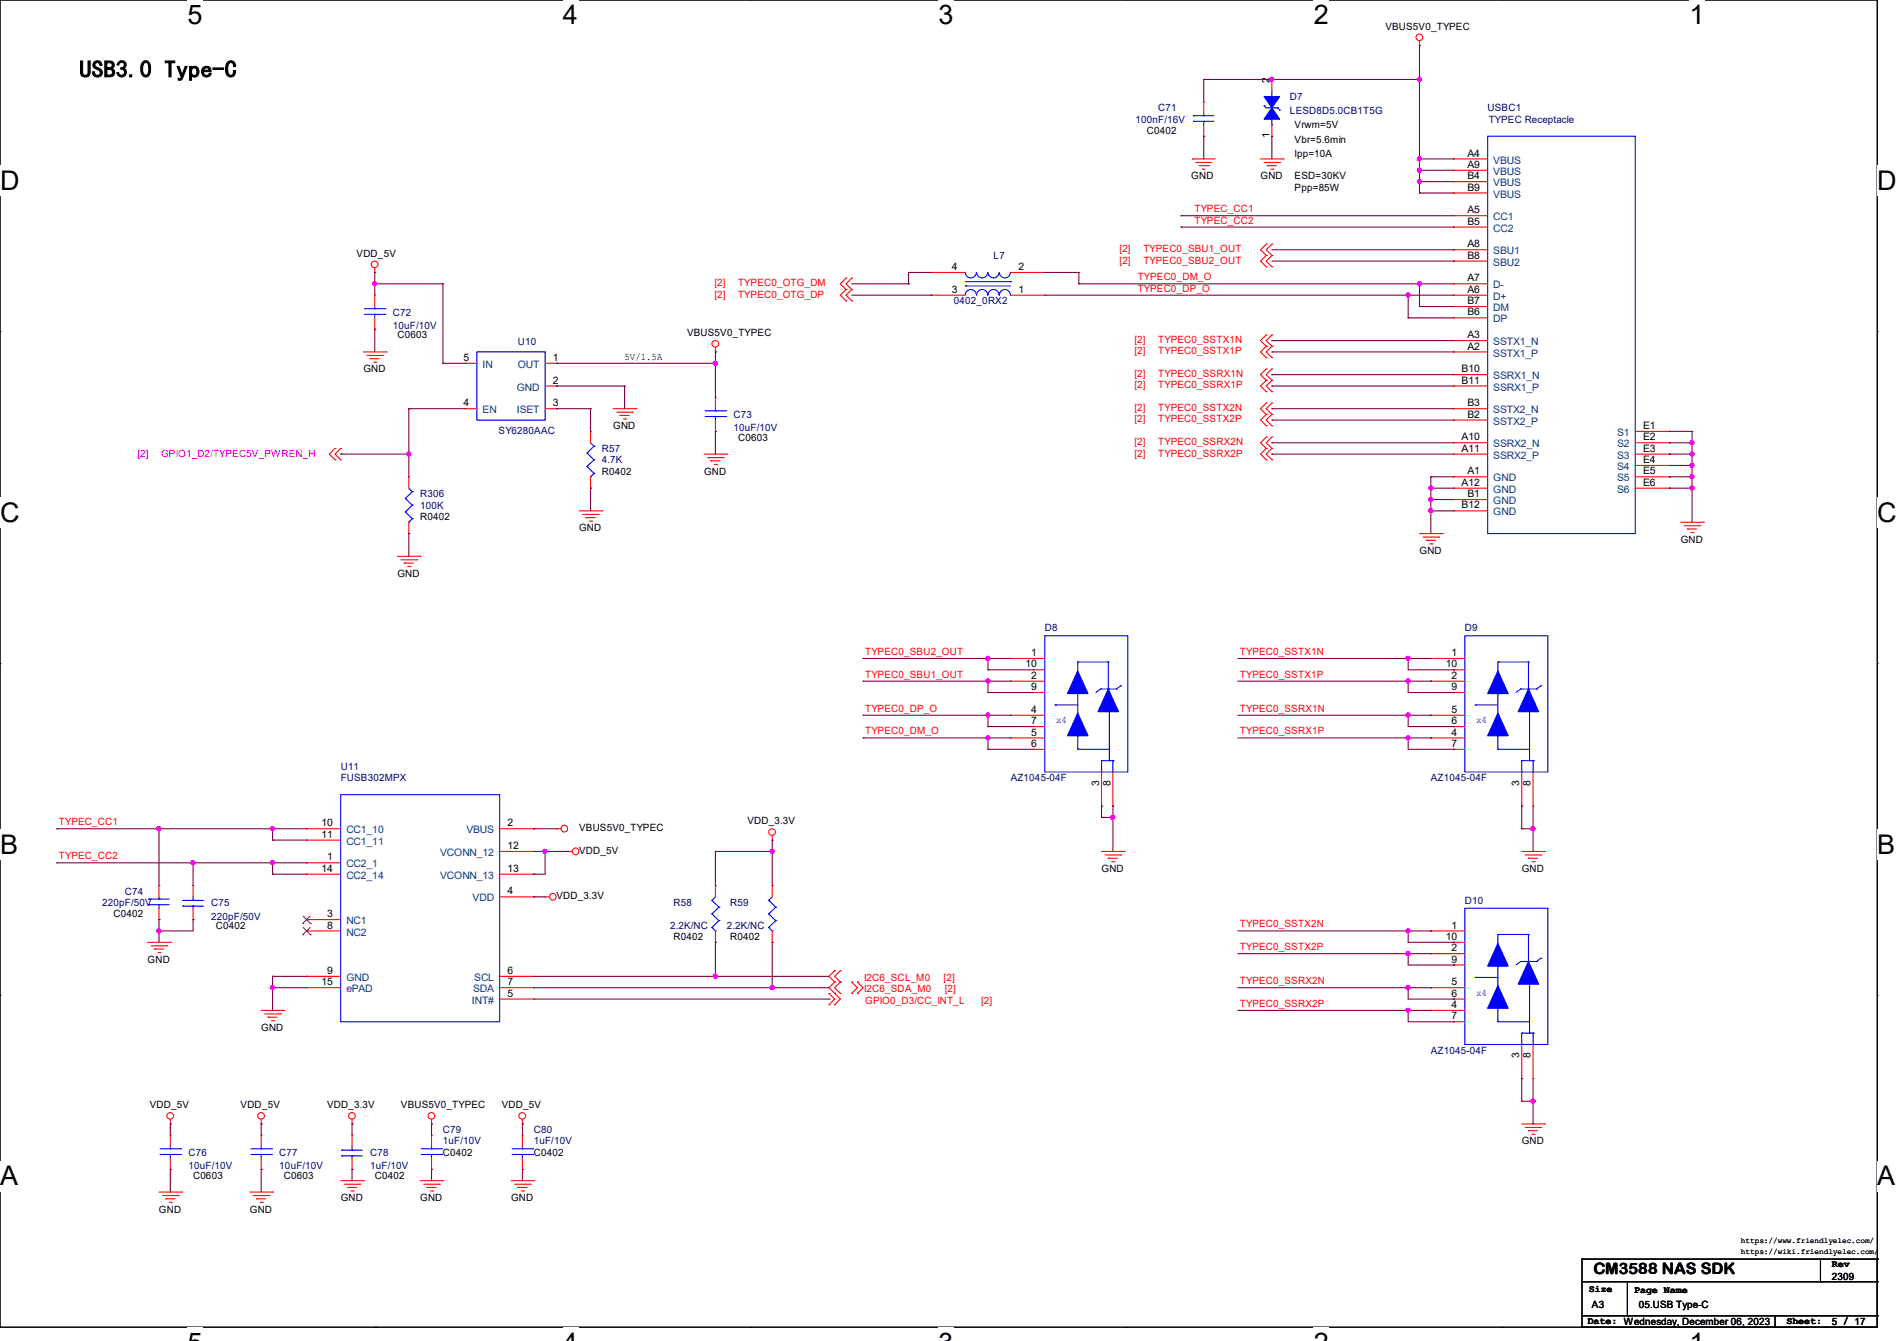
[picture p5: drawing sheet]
<svg xmlns="http://www.w3.org/2000/svg" width="297mm" height="210mm" viewBox="0 0 297 210" stroke-linecap="round" stroke-linejoin="round" font-family="sans-serif">
<path d="M0 0h293.9v207.9h-293.9z" fill="none" stroke="#000" stroke-width=".17"/>
<g fill="#fff">
<path d="M29.4 0h2.4v4.7h-2.4z"/>
<path d="M29.4 207.9h2.4v2.1h-2.4z"/>
</g>
<path d="M58.8 0h.1M58.8 207.9h.1" fill="none" stroke="#000" stroke-width=".17"/>
<g fill="#fff">
<path d="M88.1 0h2.4v4.7h-2.4z"/>
<path d="M88.1 207.9h2.4v2.1h-2.4z"/>
</g>
<path d="M117.6 0h.1M117.6 207.9h.1" fill="none" stroke="#000" stroke-width=".17"/>
<g fill="#fff">
<path d="M146.9 0h2.4v4.7h-2.4z"/>
<path d="M146.9 207.9h2.4v2.1h-2.4z"/>
</g>
<path d="M176.3 0h.1M176.3 207.9h.1" fill="none" stroke="#000" stroke-width=".17"/>
<g fill="#fff">
<path d="M205.7 0h2.4v4.7h-2.4z"/>
<path d="M205.7 207.9h2.4v2.1h-2.4z"/>
</g>
<path d="M235.1 0h.1M235.1 207.9h.1" fill="none" stroke="#000" stroke-width=".17"/>
<g fill="#fff">
<path d="M264.5 0h2.4v4.7h-2.4z"/>
<path d="M264.5 207.9h2.4v2.1h-2.4z"/>
<path d="M0 26h3v4.7h-3z"/>
<path d="M293.9 26h3.1v4.7h-3.1z"/>
<path d="M0 77.9h3v4.7h-3z"/>
<path d="M293.9 77.9h3.1v4.7h-3.1z"/>
</g>
<path d="M0 51.9h.1M293.9 51.9h.1" fill="none" stroke="#000" stroke-width=".17"/>
<g fill="#fff">
<path d="M0 129.9h2.8v4.7h-2.8z"/>
<path d="M293.9 129.9h2.9v4.7h-2.9z"/>
</g>
<path d="M0 103.9h.1M293.9 103.9h.1" fill="none" stroke="#000" stroke-width=".17"/>
<g fill="#fff">
<path d="M0 181.8h2.8v4.8h-2.8z"/>
<path d="M293.8 181.8h3v4.8h-3z"/>
</g>
<g fill="none" stroke="#000" stroke-width=".17">
<path d="M0 155.9h.1M293.9 155.9h.1M247.7 197.2h.1M247.7 197.2v10.7M247.7 197.2h46.2M285 197.2v3.5M293.9 197.2h.1M293.9 197.2v10.7h-46.2M247.7 207.9h.1M247.7 200.7h46.2M247.7 206.1h46.2M254.8 206.1h.1"/>
<path d="M254.8 200.7v5.4M258.4 206.1h.1M277.9 207.9h.1M277.9 206.1v1.8M285 200.7h.1M293.9 200.7h.1M293.9 206.1h.1"/>
</g>
<g fill="none" stroke="#f00" stroke-width=".17">
<path d="M188.5 16h.1M188.5 16v1.8M188.5 19.6v1.7M199.1 12.4h.1M199.1 12.4v1.8M199.1 19.6v1.7M222.3 7.1h.1M222.3 6.4v.7M186.7 24.9h.1M186.7 24.9h3.5M187.2 25.4h.1M187.2 25.4h2.5"/>
<path d="M187.7 26h1.5M188.3 26.5h.1M188.3 26.5h.3M188.5 21.3h.1M189.2 26h.1M197.4 24.9h3.5M197.9 25.4h2.5M198.2 38.2h.1M198.2 38.2l-.8 .9 .8 .9M198.4 26h.1M198.4 26h1.5M199 26.5h.3"/>
<path d="M199.1 38.2h.1M199.1 21.3h.1M199.1 38.2l-.9 .9 .9 .9M199.3 26.5h.1M200.4 25.4h.1M200.9 24.9h.1M227.6 24.9h.1M227.6 33.8h.1M227.6 39.1h.1M227.6 26.7h.1M227.6 30.2h.1M227.6 35.6h.1"/>
<path d="M227.6 28.4h.1M227.6 24.9h5.3M227.6 33.8h5.3M227.6 39.1h5.3M227.6 26.7h5.3M227.6 30.2h5.3M227.6 35.6h5.3M227.6 28.4h5.3M56.9 55.1h3.6M57.4 55.7h2.5M58 56.2h.1M58 56.2h1.4"/>
<path d="M58.5 56.7h.3M58.7 42.7h.1M58.7 46.2h.1M58.7 51.6h.1M58.7 42v.7M58.7 46.2v1.8M58.7 49.8v1.8M58.8 56.7h.1M59.9 55.7h.1M60.5 55.1h.1M72.9 56.9h.1M72.9 56.9h1.8"/>
<path d="M85.3 56.9h1.8M87.1 56.9h.1M112 55.1h.1M112 54.4v.7M132.5 45.3h.1M132.5 43.6h.1M132.5 47.1h.1M132.5 43.6l-.9 .8 .9 .9M132.5 45.3l-.9 .9 .9 .9M133.4 45.3h.1M133.4 43.6h.1M133.4 47.1h.1"/>
<path d="M133.4 43.6l-.9 .8 .9 .9M133.4 45.3l-.9 .9 .9 .9M145.8 42.7h.1M145.8 46.2h.1M145.8 46.2h5.3M145.8 42.7h5.3M158.2 46.2h5.4M158.2 42.7h5.4M163.6 42.7h.1M163.6 46.2h.1M198.2 59.6h.1M198.2 57.8h.1"/>
<path d="M198.2 56h.1M198.2 54.2h.1M198.2 52.5h.1M198.2 41.8h.1M198.2 40h.1M198.2 57.8l-.8 .9 .8 .9M198.2 54.2l-.8 .9 .8 .9M198.2 52.5l-.8 .8 .8 .9M198.2 59.6l-.8 .9 .8 .8M198.2 40l-.8 .9 .8 .9M199.1 59.6h.1M199.1 57.8h.1"/>
<path d="M199.1 56h.1M199.1 54.2h.1M199.1 52.5h.1M199.1 41.8h.1M199.1 40h.1M199.1 57.8l-.9 .9 .9 .9M199.1 54.2l-.9 .9 .9 .9M199.1 52.5l-.9 .8 .9 .9M199.1 59.6l-.9 .9 .9 .8M199.1 40l-.9 .9 .9 .9M227.6 55.1h.1M227.6 53.3h.1"/>
<path d="M227.6 46.2h.1M227.6 44.4h.1M227.6 58.7h.1M227.6 40.9h.1M227.6 48h.1M227.6 49.8h.1M227.6 55.1h5.3M227.6 53.3h5.3M227.6 46.2h5.3M227.6 44.4h5.3M227.6 58.7h5.3M227.6 40.9h5.3"/>
<path d="M227.6 48h5.3M227.6 49.8h5.3M52.5 72h.1M52.5 70.2h.1M52.5 70.2l-.9 .9 .9 .9M53.3 72h.1M53.3 70.2h.1M53.3 70.2l-.8 .9 .8 .9M64 74.7h.1M64 74.7v1.8M72.9 64h.1M72.9 64h1.8"/>
<path d="M85.3 64h1.8M85.3 60.5h1.8M87.1 60.5h.1M87.1 64h.1M92.5 67.6h.1M92.5 76.5h.1M92.5 67.6v1.7M92.5 74.7v1.8M96 64h3.6M96.6 64.6h2.4M97.1 65.1h.1M97.1 65.1h1.4"/>
<path d="M97.6 65.6h.4M98 65.6h.1M99 64.6h.1M99.6 64h.1M110.2 71.1h3.6M110.8 71.7h2.4M111.3 72.2h.1M111.3 72.2h1.4M111.8 72.7h.4M112 62.2h.1M112 67.6h.1M112 62.2v1.8"/>
<path d="M112 65.8v1.8M112.2 72.7h.1M113.2 71.7h.1M113.8 71.1h.1M198.2 66.7h.1M198.2 64.9h.1M198.2 63.1h.1M198.2 70.2h.1M198.2 68.5h.1M198.2 72h.1M198.2 61.3h.1M198.2 64.9l-.8 .9 .8 .9"/>
<path d="M198.2 63.1l-.8 .9 .8 .9M198.2 68.5l-.8 .8 .8 .9M198.2 70.2l-.8 .9 .8 .9M199.1 66.7h.1M199.1 64.9h.1M199.1 63.1h.1M199.1 70.2h.1M199.1 68.5h.1M199.1 72h.1M199.1 61.3h.1M199.1 64.9l-.9 .9 .9 .9M199.1 63.1l-.9 .9 .9 .9"/>
<path d="M199.1 68.5l-.9 .8 .9 .9M199.1 70.2l-.9 .9 .9 .9M227.6 74.7h.1M227.6 69.3h.1M227.6 71.1h.1M227.6 76.5h.1M227.6 60.5h.1M227.6 64h.1M227.6 65.8h.1M227.6 78.2h.1M227.6 64h5.3M227.6 71.1h5.3"/>
<path d="M227.6 74.7h5.3M227.6 69.3h5.3M227.6 76.5h5.3M227.6 60.5h5.3M227.6 65.8h5.3M227.6 78.2h5.3M256 71.1h5.4M256 74.7h5.4M256 69.3h5.4M256 76.5h5.4M256 67.6h5.4M256 72.9h5.4"/>
<path d="M261.4 67.6h.1M261.4 69.3h.1M261.4 71.1h.1M261.4 72.9h.1M261.4 74.7h.1M261.4 76.5h.1M62.2 87.1h3.6M62.8 87.7h2.4M63.3 88.2h.1M63.3 88.2h1.4M63.8 88.7h.4M64 83.6h.1"/>
<path d="M64 81.8v1.8M64.2 88.7h.1M65.2 87.7h.1M65.8 87.1h.1M90.7 80h3.5M91.2 80.6h2.5M91.7 81.1h.1M91.7 81.1h1.5M92.3 81.6h.3M92.6 81.6h.1M93.7 80.6h.1M94.2 80h.1"/>
<path d="M222.3 83.6h3.5M222.8 84.1h2.5M223.3 84.6h.1M223.3 84.6h1.4M223.9 85.2h.3M224.2 85.2h.1M225.3 84.1h.1M225.8 83.6h.1M227.6 80h.1M227.6 80h5.3M263.1 81.8h3.6M263.7 82.3h2.4"/>
<path d="M264.2 82.8h.1M264.2 82.8h1.4M264.8 83.4h.3M265.1 83.4h.1M266.1 82.3h.1M266.7 81.8h.1M158.2 103.1h.1M158.2 106.7h.1M158.2 112h.1M158.2 115.6h.1M158.2 103.1h5.4M158.2 106.7h5.4"/>
<path d="M158.2 112h5.4M158.2 115.6h5.4M161.8 117.3h.1M161.8 113.8h.1M161.8 108.5h.1M161.8 104.9h.1M161.8 117.3h1.8M161.8 113.8h1.8M161.8 108.5h1.8M161.8 104.9h1.8M224 103.1h.1M224 106.7h.1"/>
<path d="M224 112h.1M224 115.6h.1M224 103.1h5.4M224 106.7h5.4M224 112h5.4M224 115.6h5.4M227.6 117.3h.1M227.6 113.8h.1M227.6 108.5h.1M227.6 104.9h.1M227.6 117.3h1.8M227.6 113.8h1.8"/>
<path d="M227.6 108.5h1.8M227.6 104.9h1.8M24.9 138.7h.1M24.9 138.7v1.8M30.2 138.7h.1M30.2 138.7v1.8M48 135.1h.1M48 129.8h.1M48 131.6h.1M48 136.9h.1M48 129.8h5.3M48 135.1h5.3"/>
<path d="M48 131.6h5.3M48 136.9h5.3M78.2 129.8h5.4M78.2 133.4h5.4M78.2 136.9h5.4M83.6 129.8h.1M83.6 133.4h.1M83.6 136.9h.1M87.1 129.8h.1M87.1 129.8h.7M88.9 133.4h.1M88.9 133.4h.7"/>
<path d="M112 138.7h.1M112 138.7v1.8M120.9 131.6h.1M120.9 138.7h.1M120.9 130.9v.7M120.9 138.7v1.8M172.5 126.2h.1M172.5 133.4h3.5M172.5 120.9v5.3M173 133.9h2.5M173.5 134.4h.1M173.5 134.4h1.5"/>
<path d="M174.1 135h.3M174.2 126.2h.1M174.2 120.9v5.3M174.4 135h.1M175.5 133.9h.1M176 133.4h.1M238.3 126.2h.1M238.3 133.4h3.5M238.3 120.9v5.3M238.8 133.9h2.5M239.3 134.4h.1M239.3 134.4h1.4"/>
<path d="M239.9 135h.3M240 126.2h.1M240 120.9v5.3M240.2 135h.1M241.3 133.9h.1M241.8 133.4h.1M23.1 147.6h3.6M23.7 148.1h2.4M24.2 148.6h.1M24.2 148.6h1.4M24.7 149.2h.4M24.9 144h.1"/>
<path d="M24.9 142.2v1.8M25.1 149.2h.1M26.1 148.1h.1M26.7 147.6h.1M30.2 144h.1M30.2 142.2v1.8M40.9 158.2h3.6M41.4 158.8h2.5M42 159.3h.1M42 159.3h1.4M42.5 159.9h.3M42.8 159.9h.1"/>
<path d="M43.9 158.8h.1M44.5 158.2h.1M48 144h.1M48 145.8h.1M48 152.9h.1M48 154.7h.1M48 144h5.3M48 152.9h5.3M48 154.7h5.3M48 145.8h5.3M78.2 140.5h5.4M78.2 156.5h5.4"/>
<path d="M78.2 152.9h5.4M78.2 154.7h5.4M83.6 140.5h.1M83.6 156.5h.1M83.6 152.9h.1M83.6 154.7h.1M85.3 140.5h.1M85.3 140.5h.8M112 147.6h.1M112 145.8v1.8M120.9 147.6h.1M120.9 145.8v1.8"/>
<path d="M129.8 157.4h.1M129.8 155.6h.1M129.8 155.6l.9 .9-.9 .9M130.7 153.8h.1M130.7 155.6h.1M130.7 152h.1M130.7 157.4h.1M130.7 153.8l-.9 .9 1.8 1.8-.9 .9M130.7 152l-.9 .9 .9 .9M131.6 155.6h.1M131.6 153.8h.1M131.6 152h.1"/>
<path d="M131.6 153.8l-.9 .9 .9 .9M131.6 152l-.9 .9 .9 .9M133.4 155.6h.1M133.4 153.8h.1M133.4 153.8l.8 .9-.8 .9M134.2 155.6h.1M134.2 153.8h.1M134.2 153.8l.9 .9-.9 .9M224 145.8h.1M224 149.4h.1M224 154.7h.1M224 158.2h.1"/>
<path d="M224 158.2h5.4M224 154.7h5.4M224 145.8h5.4M224 149.4h5.4M227.6 156.5h.1M227.6 151.1h.1M227.6 147.6h.1M227.6 147.6h1.8M227.6 156.5h1.8M227.6 151.1h1.8M26.7 176h.1M26.7 177.8h.1"/>
<path d="M26.7 175.3v.7M26.7 177.8v1.8M40.9 176h.1M40.9 177.8h.1M40.9 175.3v.7M40.9 177.8v1.8M55.1 176h.1M55.1 177.8h.1M55.1 175.3v.7M55.1 177.8v1.8M67.6 176h.1M67.6 177.8h.1"/>
<path d="M67.6 175.3v.7M67.6 177.8v1.8M81.8 176h.1M81.8 177.8h.1M81.8 175.3v.7M81.8 177.8v1.8M227.6 160h.1M227.6 160h1.8M238.3 168.9h.1M238.3 176h3.5M238.3 163.6v5.3M238.8 176.6h2.5"/>
<path d="M239.3 177.1h.1M239.3 177.1h1.4M239.9 177.6h.3M240 168.9h.1M240 163.6v5.3M240.2 177.6h.1M241.3 176.6h.1M241.8 176h.1M24.9 186.7h3.5M25.4 187.2h2.5M26 187.7h.1M26 187.7h1.4"/>
<path d="M26.5 188.3h.3M26.7 183.1h.1M26.7 181.4v1.7M26.8 188.3h.1M27.9 187.2h.1M28.4 186.7h.1M39.1 186.7h3.6M39.7 187.2h2.4M40.2 187.7h.1M40.2 187.7h1.4M40.7 188.3h.4M40.9 183.1h.1"/>
<path d="M40.9 181.4v1.7M41.1 188.3h.1M42.1 187.2h.1M42.7 186.7h.1M53.3 184.9h3.6M53.9 185.5h2.4M54.4 186h.1M54.4 186h1.4M54.9 186.5h.4M55.1 183.1h.1M55.1 181.4v1.7M55.3 186.5h.1"/>
<path d="M56.3 185.5h.1M56.9 184.9h.1M65.8 184.9h3.5M66.3 185.5h2.5M66.8 186h.1M66.8 186h1.5M67.4 186.5h.3M67.6 183.1h.1M67.6 181.4v1.7M67.7 186.5h.1M68.8 185.5h.1M69.3 184.9h.1"/>
<path d="M80 184.9h3.6M80.6 185.5h2.4M81.1 186h.1M81.1 186h1.4M81.6 186.5h.4M81.8 183.1h.1M81.8 181.4v1.7M82 186.5h.1M83 185.5h.1M83.6 184.9h.1"/>
<circle cx="222.2" cy="5.8" r=".52"/>
<circle cx="58.7" cy="41.4" r=".52"/>
<circle cx="112" cy="53.8" r=".52"/>
<circle cx="88.3" cy="129.8" r=".52"/>
<circle cx="90.1" cy="133.3" r=".52"/>
<circle cx="120.9" cy="130.3" r=".52"/>
<circle cx="86.6" cy="140.4" r=".52"/>
<circle cx="26.7" cy="174.8" r=".52"/>
<circle cx="40.9" cy="174.8" r=".52"/>
<circle cx="55.1" cy="174.8" r=".52"/>
<circle cx="67.6" cy="174.8" r=".52"/>
<circle cx="81.8" cy="174.8" r=".52"/>
</g>
<g fill="none" stroke="#00f" stroke-width=".17">
<path d="M186.9 19h.1M186.9 18.1h.1M186.9 19h3.2M186.9 18.1h3.2M188.5 18.1h.1M188.5 19h.1M188.5 17.8v.3M188.5 19v.6M197.9 16.6h.1M197.9 16.6l.3 .3h1.8M199.1 15.8h.1M199.1 19.6h.1"/>
<path d="M199.1 14.2v1.6M199.1 17.9v1.7M200 16.9h.1M200 16.9l.4 .3M200.4 17.2h.1M232.9 21.3h23.1v62.3h-23.1zM57.1 49.2h3.2M57.1 48.3h3.2M58.7 48.3h.1M58.7 49.2h.1M58.7 48v.3M58.7 49.2v.6"/>
<path d="M60.3 49.2h.1M60.3 48.3h.1M74.7 55.1h10.6v10.7h-10.6zM151.1 46.2a.87 .87 0 0 1 .9-.9 .87 .87 0 0 1 .9 .9M151.1 42.7a.87 .87 0 0 0 .9 .8 .87 .87 0 0 0 .9-.8M151.1 44.8h.1M151.1 44.8h7.1M151.1 44.1h7.1M152.9 46.2a.87 .87 0 0 1 .9-.9 .87 .87 0 0 1 .8 .9M152.9 42.7a.87 .87 0 0 0 .9 .8 .87 .87 0 0 0 .8-.8M154.7 46.2a.87 .87 0 0 1 .9-.9 .87 .87 0 0 1 .8 .9M154.7 42.7a.87 .87 0 0 0 .9 .8 .87 .87 0 0 0 .8-.8"/>
<path d="M156.5 46.2a.87 .87 0 0 1 .8-.9 .87 .87 0 0 1 .9 .9M156.5 42.7a.87 .87 0 0 0 .8 .8 .87 .87 0 0 0 .9-.8M158.2 44.1h.1M63.5 78.1h.1M63.5 78.1l1.1 1M64 76.5l.6 .5M64.6 77h.1M64.6 79.1h.1M64.6 77l-1.1 1.1M64.6 79.1l-1.1 1.1M91.9 71h.1M91.9 73.1h.1"/>
<path d="M91.9 71l1.1 1M91.9 73.1l1.1 1M92.5 74.7h.1M92.5 69.3l.5 .6M93 69.9h.1M93 72h.1M93 74.1h.1M93 69.9l-1.1 1.1M93 72l-1.1 1.1M93 74.1l-.5 .6M110.4 65.2h3.2M110.4 64.3h3.2"/>
<path d="M112 64.3h.1M112 65.2h.1M112 64v.3M112 65.2v.6M113.6 65.2h.1M113.6 64.3h.1M63.5 80.2h.1M63.5 80.2l1.1 1M64 81.8h.1M64.6 81.2h.1M64.6 81.2l-.6 .6M163.6 99.6h13v21.3h-13z"/>
<path d="M229.4 99.6h13v21.3h-13zM165.2 110.4h.1M165.2 110.4h3.5M168.7 108.6h.1M168.7 103.7h.1M168.7 117.3h.1M168.7 115.2h.1M168.7 103.7h4.8M168.7 117.3h5M168.7 103.7v1.4M168.7 108.6v3.2M168.7 115.2v2.1"/>
<path d="M172.3 107.9h.1M172.3 107.9h2.5M172.3 107.9l-.7 .6M172.5 119.1h.1M172.5 119.1h1.7M172.5 119.1v1.8M173.5 103.7h.1M173.5 107.9h.1M173.5 103.7v4.2M173.7 119.1h.1M173.7 111.5v7.6M174.2 119.1h.1"/>
<path d="M174.2 119.1v1.8M174.8 107.9h.1M175.5 107.4h.1M175.5 107.4l-.7 .5M231 110.4h.1M231 110.4h3.5M234.5 108.6h.1M234.5 103.7h.1M234.5 117.3h.1M234.5 115.2h.1M234.5 103.7v1.4M234.5 108.6v3.2"/>
<path d="M234.5 115.2v2.1M234.5 103.7h4.8M234.5 117.3h5M238.1 107.9h.1M238.1 107.9h2.5M238.1 107.9l-.7 .6M238.3 119.1h.1M238.3 119.1v1.8M238.3 119.1h1.7M239.3 103.7h.1M239.3 107.9h.1M239.3 103.7v4.2"/>
<path d="M239.5 119.1h.1M239.5 111.5v7.6M240 119.1h.1M240 119.1v1.8M240.6 107.9h.1M241.3 107.4h.1M241.3 107.4l-.7 .5M53.3 124.5h24.9v35.5h-24.9zM23.3 141.7h.1M23.3 140.8h.1M23.3 141.7h3.2M23.3 140.8h3.2"/>
<path d="M24.9 140.8h.1M24.9 141.7h.1M24.9 140.5v.3M24.9 141.7v.5M28.6 141h.1M28.6 141.9h.1M28.6 141h3.2M28.6 141.9h3.2M30.2 141.9h.1M30.2 141h.1M30.2 140.5v.5M30.2 141.9v.3"/>
<path d="M111.5 141h.1M111.5 143.1h.1M111.5 145.2h.1M111.5 141l1.1 1.1M111.5 143.1l1.1 1.1M111.5 145.2l.5 .6M112 145.8h.1M112 140.5l-.5 .5M112.6 142.1h.1M112.6 144.2h.1M112.6 142.1l-1.1 1M112.6 144.2l-1.1 1"/>
<path d="M120.4 141h.1M120.4 143.1h.1M120.4 145.2h.1M120.4 141l1.1 1.1M120.4 143.1l1.1 1.1M120.4 145.2l.5 .6M120.9 145.8h.1M120.9 140.5l-.5 .5M121.5 142.1h.1M121.5 144.2h.1M121.5 142.1l-1.1 1M121.5 144.2l-1.1 1"/>
<path d="M229.4 142.2h13v21.4h-13zM231 153.1h.1M231 153.1h3.5M234.5 151.3h.1M234.5 146.3h.1M234.5 157.9h.1M234.5 146.3v1.4M234.5 151.3v3.2M234.5 157.9v2.1M234.5 146.3h4.8M238.1 150.6h.1M238.1 150.6h2.5"/>
<path d="M238.1 150.6l-.7 .5M239.3 146.3h.1M239.3 150.6h.1M239.3 146.3v4.3M239.5 154.1v7.7M240.6 150.6h.1M241.3 150.1h.1M241.3 150.1l-.7 .5M25.1 179.9h3.2M26.7 179.9h.1M26.7 179.6v.3M28.3 179.9h.1"/>
<path d="M39.3 179.9h3.2M40.9 179.9h.1M40.9 179.6v.3M42.5 179.9h.1M55.1 179.6v.5M66 179.9h3.2M67.6 179.9h.1M67.6 179.6v.3M69.2 179.9h.1M80.2 179.9h3.2M81.8 179.9h.1M81.8 179.6v.3"/>
<path d="M83.4 179.9h.1M234.5 160h.1M234.5 160h5M238.3 161.8h.1M238.3 161.8v1.8M238.3 161.8h1.7M239.5 161.8h.1M240 161.8h.1M240 161.8v1.8M25.1 180.8h3.2M26.7 180.8h.1M26.7 180.8v.6"/>
<path d="M28.3 180.8h.1M39.3 180.8h3.2M40.9 180.8h.1M40.9 180.8v.6M42.5 180.8h.1M53.5 180.1h.1M53.5 181h.1M53.5 180.1h3.2M53.5 181h3.2M55.1 181h.1M55.1 180.1h.1M55.1 181v.4"/>
<path d="M66 180.8h3.2M67.6 180.8h.1M67.6 180.8v.6M69.2 180.8h.1M80.2 180.8h3.2M81.8 180.8h.1M81.8 180.8v.6M83.4 180.8h.1"/>
</g>
<g fill="#00f" stroke="#00f" stroke-width=".17">
<path d="M197.9 15.1h2.5l-1.3 1.8z" fill-rule="evenodd"/>
<path d="M199.1 16.9l1.3 1.8h-2.5z" fill-rule="evenodd"/>
<path d="M239.3 107.9l1.6 3.6h-3.2z" fill-rule="evenodd"/>
<path d="M234.5 105.1l1.6 3.5h-3.2z" fill-rule="evenodd"/>
<path d="M234.5 111.7l1.6 3.5h-3.2z" fill-rule="evenodd"/>
<path d="M239.3 150.6l1.6 3.5h-3.2z" fill-rule="evenodd"/>
<path d="M234.5 147.7l1.6 3.6h-3.2z" fill-rule="evenodd"/>
<path d="M234.5 154.3l1.6 3.6h-3.2z" fill-rule="evenodd"/>
<path d="M173.5 107.9l1.6 3.6h-3.2z" fill-rule="evenodd"/>
<path d="M168.7 105.1l1.6 3.5h-3.2z" fill-rule="evenodd"/>
<path d="M168.7 111.7l1.6 3.5h-3.2z" fill-rule="evenodd"/>
</g>
<path d="M47.4 144.6h.1M47.4 146.4h.1M47.5 143.5l1.1 1.1M47.5 145.2l1.1 1.2M48.6 143.5l-1.2 1.1M48.6 145.2l-1.2 1.2M48.6 144.6h.1M48.6 146.4h.1" fill="none" stroke="#7f3f00" stroke-width=".16"/>
<g fill="none" stroke="#7f003f" stroke-width=".17">
<path d="M188.5 12.4h.1M188.5 12.4h33.8M188.5 12.4v3.6M199.1 12.4h.1M222.3 7.1h.1M222.3 12.4h.1M222.3 7.1v23.1M184.9 35.6h.1M184.9 33.8h.1M184.9 35.6h42.7M184.9 33.8h42.7M188.5 21.3h.1"/>
<path d="M188.5 21.3v3.6M199.1 21.3h.1M199.1 21.3v3.6M199.1 39.1h28.5M222.3 26.7h.1M222.3 28.4h.1M222.3 24.9h.1M222.3 30.2h.1M222.3 26.7h5.3M222.3 28.4h5.3M222.3 24.9h5.3M222.3 30.2h5.3"/>
<path d="M227.6 39.1h.1M58.7 42.7h.1M58.7 51.6h.1M58.7 44.4h.1M58.7 44.4h10.6M58.7 42.7v3.5M58.7 51.6v3.5M69.3 44.4h.1M69.3 56.9h.1M69.3 56.9h3.6M69.3 44.4v12.5M87.1 56.9h.1"/>
<path d="M87.1 56.9h24.9M112 56.9h.1M112 55.1h.1M112 55.1v7.1M133.4 46.2h12.4M133.4 44.4h8.8M142.2 44.4h.1M142.2 42.7h.1M142.2 42.7v1.7M142.2 42.7h3.6M145.8 46.2h.1M163.6 46.2h64"/>
<path d="M163.6 42.7h5.3M168.9 42.7h.1M168.9 44.4h.1M168.9 42.7v1.7M168.9 44.4h58.7M199.1 58.7h.1M199.1 55.1h.1M199.1 53.3h.1M199.1 58.7h28.5M199.1 40.9h28.5M199.1 55.1h28.5M199.1 53.3h28.5"/>
<path d="M220.5 46.2h.1M220.5 49.8h.1M220.5 49.8h7.1M220.5 46.2v3.6M222.3 44.4h.1M222.3 48h.1M222.3 44.4v3.6M222.3 48h5.3M227.6 40.9h.1M53.3 71.1h.1M53.3 71.1h10.7M64 64h.1"/>
<path d="M64 71.1h.1M64 64h8.9M64 64v10.7M87.1 60.5h.1M87.1 64h.1M87.1 60.5h10.7M87.1 64h5.4M92.5 64h.1M92.5 76.5h.1M92.5 64v3.6M92.5 76.5v3.5M97.8 60.5h.1"/>
<path d="M97.8 60.5v3.5M112 67.6h.1M112 67.6v3.5M199.1 60.5h.1M199.1 71.1h.1M199.1 69.3h.1M199.1 65.8h.1M199.1 64h.1M199.1 60.5h28.5M199.1 64h28.5M199.1 71.1h28.5M199.1 69.3h28.5"/>
<path d="M199.1 65.8h28.5M224 78.2h.1M224 76.5h.1M224 74.7h.1M224 74.7v8.9M224 78.2h3.6M224 76.5h3.6M224 74.7h3.6M261.4 67.6h.1M261.4 71.1h.1M261.4 69.3h.1M261.4 74.7h.1"/>
<path d="M261.4 72.9h.1M261.4 76.5h.1M261.4 71.1h3.5M261.4 69.3h3.5M261.4 76.5h3.5M261.4 74.7h3.5M261.4 67.6h3.5M261.4 72.9h3.5M264.9 71.1h.1M264.9 67.6h.1M264.9 69.3h.1M264.9 74.7h.1"/>
<path d="M264.9 76.5h.1M264.9 72.9h.1M264.9 67.6v14.2M64 83.6h.1M64 83.6v3.5M224 80h.1M224 80h3.6M135.1 112h.1M135.1 103.1h.1M135.1 115.6h.1M135.1 106.7h.1M135.1 106.7h23.1"/>
<path d="M135.1 112h23.1M135.1 103.1h23.1M135.1 115.6h23.1M154.7 106.7h.1M154.7 108.5h.1M154.7 117.3h.1M154.7 115.6h.1M154.7 104.9h.1M154.7 103.1h.1M154.7 113.8h.1M154.7 112h.1M154.7 108.5h7.1"/>
<path d="M154.7 103.1v1.8M154.7 106.7v1.8M154.7 112v1.8M154.7 115.6v1.7M154.7 117.3h7.1M154.7 104.9h7.1M154.7 113.8h7.1M193.8 106.7h30.2M193.8 112h30.2M193.8 103.1h30.2M193.8 115.6h30.2M220.5 103.1h.1"/>
<path d="M220.5 106.7h.1M220.5 112h.1M220.5 115.6h.1M220.5 106.7v1.8h7.1M220.5 115.6v1.7h7.1M220.5 103.1v1.8h7.1M220.5 112v1.8h7.1M224 103.1h.1M224 106.7h.1M224 112h.1M224 115.6h.1M227.6 104.9h.1"/>
<path d="M227.6 108.5h.1M227.6 113.8h.1M227.6 117.3h.1M8.9 135.1h.1M8.9 129.8h.1M8.9 135.1h39.1M8.9 129.8h39.1M24.9 129.8h.1M24.9 129.8v8.9M30.2 135.1h.1M30.2 135.1v3.6M42.7 136.9h.1"/>
<path d="M42.7 131.6h.1M42.7 129.8h.1M42.7 135.1h.1M42.7 129.8v1.8M42.7 135.1v1.8M42.7 136.9h5.3M42.7 131.6h5.3M83.6 129.8h.1M83.6 133.4h.1M83.6 136.9h.1M83.6 129.8h3.5M83.6 133.4h5.3"/>
<path d="M85.3 133.4h.1M85.3 133.4v3.5h-1.7M88.9 133.4h.1M112 133.4h.1M112 133.4h8.9M112 133.4v5.3M120.9 131.6h.1M120.9 133.4h.1M120.9 131.6v7.1M172.5 128h.1M172.5 126.2h.1M172.5 128h1.7"/>
<path d="M172.5 126.2v1.8M174.2 126.2h.1M174.2 128h.1M174.2 126.2v7.2M238.3 129.8h.1M238.3 126.2h.1M238.3 129.8h1.7M238.3 126.2v3.6M240 129.8h.1M240 133.4h.1M240 126.2v7.2M24.9 145.8h.1"/>
<path d="M24.9 144h.1M24.9 144v3.6M30.2 144h.1M30.2 144v1.8h-5.3M42.7 154.7h.1M42.7 152.9h.1M42.7 152.9v5.3M42.7 154.7h5.3M42.7 152.9h5.3M83.6 140.5h.1M83.6 156.5h46.2M83.6 154.7h46.2"/>
<path d="M83.6 140.5h1.7M83.6 152.9h46.2M112 152.9h.1M112 147.6h.1M112 147.6v5.3M120.9 154.7h.1M120.9 147.6h.1M120.9 147.6v7.1M129.8 156.5h.1M193.8 145.8h30.2M193.8 154.7h30.2M193.8 149.4h30.2"/>
<path d="M193.8 158.2h30.2M220.5 145.8h.1M220.5 149.4h.1M220.5 154.7h.1M220.5 158.2h.1M220.5 154.7v1.8h7.1M220.5 145.8v1.8h7.1M220.5 149.4v1.7h7.1M220.5 158.2v1.8h7.1M224 145.8h.1M224 149.4h.1M224 154.7h.1"/>
<path d="M224 158.2h.1M227.6 147.6h.1M227.6 151.1h.1M227.6 156.5h.1M26.7 176h.1M26.7 176v1.8M40.9 176h.1M40.9 176v1.8M55.1 176h.1M55.1 176v1.8M67.6 176h.1M67.6 176v1.8"/>
<path d="M81.8 176h.1M81.8 176v1.8M227.6 160h.1M238.3 172.5h.1M238.3 168.9h.1M238.3 168.9v3.6M238.3 172.5h1.7M240 172.5h.1M240 176h.1M240 168.9v7.1M26.7 183.1h.1M26.7 183.1v3.6"/>
<path d="M40.9 183.1h.1M40.9 183.1v3.6M55.1 183.1h.1M55.1 183.1v1.8M67.6 183.1h.1M67.6 183.1v1.8M81.8 183.1h.1M81.8 183.1v1.8"/>
</g>
<g fill="#f0f" stroke="#f0f" stroke-width=".17">
<circle cx="222.2" cy="12.4" r=".32"/>
<circle cx="199.1" cy="12.4" r=".32"/>
<circle cx="220.5" cy="46.2" r=".32"/>
<circle cx="222.2" cy="44.4" r=".32"/>
<circle cx="154.7" cy="112" r=".32"/>
<circle cx="154.7" cy="103.1" r=".32"/>
<circle cx="154.7" cy="115.5" r=".32"/>
<circle cx="154.7" cy="106.7" r=".32"/>
<circle cx="42.7" cy="154.7" r=".32"/>
<circle cx="42.7" cy="135.1" r=".32"/>
<circle cx="30.2" cy="135.1" r=".32"/>
<circle cx="42.7" cy="129.8" r=".32"/>
<circle cx="24.9" cy="129.8" r=".32"/>
<circle cx="85.3" cy="133.3" r=".32"/>
<circle cx="24.9" cy="145.8" r=".32"/>
<circle cx="58.7" cy="44.4" r=".32"/>
<circle cx="112" cy="56.9" r=".32"/>
<circle cx="224" cy="80" r=".32"/>
<circle cx="224" cy="78.2" r=".32"/>
<circle cx="224" cy="76.4" r=".32"/>
<circle cx="222.2" cy="28.4" r=".32"/>
<circle cx="222.2" cy="26.6" r=".32"/>
<circle cx="222.2" cy="24.9" r=".32"/>
<circle cx="264.9" cy="71.1" r=".32"/>
<circle cx="264.9" cy="69.3" r=".32"/>
<circle cx="264.9" cy="74.7" r=".32"/>
<circle cx="264.9" cy="76.4" r=".32"/>
<circle cx="120.9" cy="154.7" r=".32"/>
<circle cx="264.9" cy="72.9" r=".32"/>
<circle cx="112" cy="152.9" r=".32"/>
<circle cx="174.2" cy="128" r=".32"/>
<circle cx="120.9" cy="133.3" r=".32"/>
<circle cx="220.5" cy="103.1" r=".32"/>
<circle cx="220.5" cy="106.7" r=".32"/>
<circle cx="220.5" cy="112" r=".32"/>
<circle cx="220.5" cy="115.5" r=".32"/>
<circle cx="240" cy="129.8" r=".32"/>
<circle cx="220.5" cy="145.8" r=".32"/>
<circle cx="220.5" cy="149.3" r=".32"/>
<circle cx="220.5" cy="154.7" r=".32"/>
<circle cx="220.5" cy="158.2" r=".32"/>
<circle cx="240" cy="172.4" r=".32"/>
<circle cx="64" cy="71.1" r=".32"/>
</g>
<g font-size="4.2">
<text x="29.4" y="3.8">5</text>
<text x="88.1" y="3.8">4</text>
<text x="146.9" y="3.8">3</text>
<text x="205.7" y="3.8">2</text>
<text x="264.5" y="3.8">1</text>
<text x="0" y="29.8">D</text>
<text x="293.9" y="29.8">D</text>
<text x="0" y="81.7">C</text>
<text x="293.9" y="81.7">C</text>
<text x="0" y="133.7">B</text>
<text x="293.9" y="133.7">B</text>
<text x="0" y="185.6">A</text>
<text x="293.9" y="185.6">A</text>
</g>
<text font-size="3.7" x="12.4" y="12.1">USB3.0 Type-C</text>
<text font-size="2.5" x="249.5" y="199.5">CM3588 NAS SDK</text>
<g font-size="1.6">
<text x="216.9" y="4.7">VBUS5V0_TYPEC</text>
<text x="198.8" y="13" transform="rotate(-90 198.8 13)">2</text>
<text x="179.6" y="21">C0402</text>
<text x="198.8" y="21.7" transform="rotate(-90 198.8 21.7)">1</text>
<text x="202.7" y="20.1">Vrwm=5V</text>
<text x="202.7" y="22.4">Vbr=5.6min</text>
<text x="186.5" y="28.1">GND</text>
<text x="197.4" y="28.1">GND</text>
<text x="202.7" y="24.6">Ipp=10A</text>
<text x="202.7" y="28.1">ESD=30KV</text>
<text x="202.7" y="29.9">Ppp=85W</text>
<text x="229.7" y="24.5">A4</text>
<text x="229.7" y="26.3">A9</text>
<text x="229.7" y="29.8">B9</text>
<text x="229.7" y="28.1">B4</text>
<text x="229.7" y="33.4">A5</text>
<text x="229.7" y="35.2">B5</text>
<text x="55.8" y="40.2">VDD_5V</text>
<text x="229.7" y="38.7">A8</text>
<text x="229.7" y="40.5">B8</text>
<text x="149" y="42.3">4</text>
<text x="149" y="45.8">3</text>
<text x="159.5" y="42.3">2</text>
<text x="159.5" y="45.8">1</text>
<text x="229.7" y="45.8">A6</text>
<text x="229.7" y="44.1">A7</text>
<text x="229.7" y="47.6">B7</text>
<text x="62.2" y="53">C0603</text>
<text x="107.6" y="52.7">VBUS5V0_TYPEC</text>
<text x="229.7" y="53">A3</text>
<text x="229.7" y="49.4">B6</text>
<text x="56.9" y="58.3">GND</text>
<text x="72.6" y="56.5">5</text>
<text x="86.6" y="56.5">1</text>
<text x="97.8" y="56.3">5V/1.5A</text>
<text x="228.9" y="58.3">B10</text>
<text x="229.7" y="54.7">A2</text>
<text x="72.6" y="63.6">4</text>
<text x="86.6" y="60.1">2</text>
<text x="86.6" y="63.6">3</text>
<text x="228.9" y="60.1">B11</text>
<text x="229.7" y="63.6">B3</text>
<text x="229.7" y="65.4">B2</text>
<text x="96" y="67.2">GND</text>
<text x="115.6" y="69">C0603</text>
<text x="228.9" y="69">A10</text>
<text x="228.9" y="70.7">A11</text>
<text x="257.3" y="67.2">E1</text>
<text x="257.3" y="69">E2</text>
<text x="257.3" y="70.7">E3</text>
<text x="94.2" y="74.3">R0402</text>
<text x="110.2" y="74.3">GND</text>
<text x="228.9" y="76.1">A12</text>
<text x="229.7" y="74.3">A1</text>
<text x="229.7" y="77.9">B1</text>
<text x="257.3" y="72.5">E4</text>
<text x="257.3" y="74.3">E5</text>
<text x="257.3" y="76.1">E6</text>
<text x="65.8" y="81.4">R0402</text>
<text x="90.7" y="83.2">GND</text>
<text x="228.9" y="79.6">B12</text>
<text x="222.2" y="86.8">GND</text>
<text x="263.1" y="85">GND</text>
<text x="62.2" y="90.3">GND</text>
<text x="160.6" y="104.5">10</text>
<text x="161.5" y="102.7">1</text>
<text x="161.5" y="106.3">2</text>
<text x="226.4" y="104.5">10</text>
<text x="227.2" y="102.7">1</text>
<text x="227.2" y="106.3">2</text>
<text x="161.5" y="111.6">4</text>
<text x="161.5" y="113.4">7</text>
<text x="161.5" y="108.1">9</text>
<text x="227.2" y="111.6">5</text>
<text x="227.2" y="113.4">6</text>
<text x="227.2" y="108.1">9</text>
<text x="161.5" y="115.2">5</text>
<text x="161.5" y="117">6</text>
<text x="227.2" y="115.2">4</text>
<text x="227.2" y="117">7</text>
<text x="172.1" y="123" transform="rotate(-90 172.1 123)">3</text>
<text x="173.9" y="123" transform="rotate(-90 173.9 123)">8</text>
<text x="237.9" y="123" transform="rotate(-90 237.9 123)">3</text>
<text x="239.7" y="123" transform="rotate(-90 239.7 123)">8</text>
<text x="50.3" y="129.4">10</text>
<text x="50.3" y="131.2">11</text>
<text x="79.5" y="129.4">2</text>
<text x="90.7" y="130.2">VBUS5V0_TYPEC</text>
<text x="117" y="129.1">VDD_3.3V</text>
<text x="50.3" y="136.5">14</text>
<text x="51.2" y="134.7">1</text>
<text x="79.5" y="133">12</text>
<text x="79.5" y="136.5">13</text>
<text x="90.7" y="133.7">VDD_5V</text>
<text x="172.5" y="136.6">GND</text>
<text x="238.3" y="136.6">GND</text>
<text x="17.8" y="143.7">C0402</text>
<text x="51.2" y="143.6">3</text>
<text x="79.5" y="140.1">4</text>
<text x="87.1" y="140.8">VDD_3.3V</text>
<text x="33.8" y="145.5">C0402</text>
<text x="51.2" y="145.4">8</text>
<text x="105.5" y="147.2">R0402</text>
<text x="114.3" y="147.2">R0402</text>
<text x="226.4" y="147.2">10</text>
<text x="227.2" y="145.4">1</text>
<text x="227.2" y="149">2</text>
<text x="23.1" y="150.8">GND</text>
<text x="50.3" y="154.3">15</text>
<text x="51.2" y="152.5">9</text>
<text x="79.5" y="152.5">6</text>
<text x="79.5" y="154.3">7</text>
<text x="227.2" y="154.3">5</text>
<text x="227.2" y="150.8">9</text>
<text x="40.9" y="161.5">GND</text>
<text x="79.5" y="156.1">5</text>
<text x="227.2" y="157.9">4</text>
<text x="227.2" y="159.6">7</text>
<text x="227.2" y="156.1">6</text>
<text x="237.9" y="165.7" transform="rotate(-90 237.9 165.7)">3</text>
<text x="239.7" y="165.7" transform="rotate(-90 239.7 165.7)">8</text>
<text x="23.5" y="173.6">VDD_5V</text>
<text x="37.7" y="173.6">VDD_5V</text>
<text x="51.2" y="173.6">VDD_3.3V</text>
<text x="62.8" y="173.6">VBUS5V0_TYPEC</text>
<text x="78.6" y="173.6">VDD_5V</text>
<text x="238.3" y="179.2">GND</text>
<text x="30.2" y="184.6">C0603</text>
<text x="44.4" y="184.6">C0603</text>
<text x="58.7" y="184.6">C0402</text>
<text x="69.3" y="181">C0402</text>
<text x="83.6" y="181">C0402</text>
<text x="24.9" y="189.9">GND</text>
<text x="39.1" y="189.9">GND</text>
<text x="53.3" y="188.1">GND</text>
<text x="65.8" y="188.1">GND</text>
<text x="80" y="188.1">GND</text>
<text x="248.8" y="202.4">Size</text>
<text x="255.9" y="202.5">Page Name</text>
<text x="286.8" y="200.4">2309</text>
<text x="286.8" y="198.5">Rev</text>
<text x="248.6" y="207.3">Date: Wednesday, December 06, 2023</text>
<text x="249.3" y="204.8">A3</text>
<text x="256.6" y="204.8">05.USB Type-C</text>
<text x="279.7" y="207.3">Sheet:</text>
<text x="286.8" y="207.5">5 / 17</text>
</g>
<g font-size="1.6" fill="#00007f">
<text x="181.4" y="17.4">C71</text>
<text x="202" y="15.7">D7</text>
<text x="202" y="17.8">LESD8D5.0CB1T5G</text>
<text x="232.9" y="17.4">USBC1</text>
<text x="177.8" y="19.2">100nF/16V</text>
<text x="233.1" y="19.2">TYPEC Receptacle</text>
<text x="155.6" y="40.6">L7</text>
<text x="149.4" y="47.7">0402_0RX2</text>
<text x="61.5" y="49.4">C72</text>
<text x="61.5" y="51.6">10uF/10V</text>
<text x="81.1" y="54.1">U10</text>
<text x="114.8" y="65.4">C73</text>
<text x="78.1" y="67.9">SY6280AAC</text>
<text x="94.2" y="70.8">R57</text>
<text x="114.8" y="67.6">10uF/10V</text>
<text x="65.8" y="77.9">R306</text>
<text x="94.2" y="72.6">4.7K</text>
<text x="65.8" y="79.7">100K</text>
<text x="163.6" y="98.9">D8</text>
<text x="229.4" y="98.9">D9</text>
<text x="53.3" y="120.6">U11</text>
<text x="53.3" y="122.3">FUSB302MPX</text>
<text x="158.2" y="122.3">AZ1045-04F</text>
<text x="224" y="122.3">AZ1045-04F</text>
<text x="16" y="141.9">220pF/50V</text>
<text x="19.6" y="140.1">C74</text>
<text x="33.1" y="141.9">C75</text>
<text x="105.5" y="141.9">R58</text>
<text x="114.3" y="141.9">R59</text>
<text x="229.4" y="141.6">D10</text>
<text x="33.1" y="144">220pF/50V</text>
<text x="104.9" y="145.5">2.2K/NC</text>
<text x="113.8" y="145.5">2.2K/NC</text>
<text x="224" y="165">AZ1045-04F</text>
<text x="69.3" y="177.5">C79</text>
<text x="69.3" y="179.2">1uF/10V</text>
<text x="83.6" y="177.5">C80</text>
<text x="83.6" y="179.2">1uF/10V</text>
<text x="29.5" y="181">C76</text>
<text x="29.5" y="183.1">10uF/10V</text>
<text x="43.7" y="181">C77</text>
<text x="43.7" y="183.1">10uF/10V</text>
<text x="58" y="181">C78</text>
<text x="58" y="183.1">1uF/10V</text>
</g>
<g font-size="1.6" fill="#003f7f">
<text x="233.8" y="25.6">VBUS</text>
<text x="233.8" y="27.4">VBUS</text>
<text x="233.8" y="29.2">VBUS</text>
<text x="233.8" y="34.5">CC1</text>
<text x="233.8" y="30.9">VBUS</text>
<text x="233.8" y="39.8">SBU1</text>
<text x="233.8" y="41.6">SBU2</text>
<text x="233.8" y="36.3">CC2</text>
<text x="233.8" y="46.9">D+</text>
<text x="233.8" y="45.2">D-</text>
<text x="233.8" y="48.7">DM</text>
<text x="233.8" y="50.5">DP</text>
<text x="75.6" y="57.6">IN</text>
<text x="81.1" y="57.6">OUT</text>
<text x="233.8" y="55.8">SSTX1_P</text>
<text x="233.8" y="54.1">SSTX1_N</text>
<text x="233.8" y="59.4">SSRX1_N</text>
<text x="75.6" y="64.7">EN</text>
<text x="80.9" y="61.2">GND</text>
<text x="80.9" y="64.7">ISET</text>
<text x="233.8" y="61.2">SSRX1_P</text>
<text x="233.8" y="64.7">SSTX2_N</text>
<text x="233.8" y="70.1">SSRX2_N</text>
<text x="233.8" y="71.8">SSRX2_P</text>
<text x="233.8" y="66.5">SSTX2_P</text>
<text x="253.2" y="68.3">S1</text>
<text x="253.2" y="70.1">S2</text>
<text x="253.2" y="71.8">S3</text>
<text x="233.8" y="75.4">GND</text>
<text x="233.8" y="77.2">GND</text>
<text x="253.2" y="73.6">S4</text>
<text x="253.2" y="75.4">S5</text>
<text x="253.2" y="77.2">S6</text>
<text x="233.8" y="80.7">GND</text>
<text x="233.8" y="79">GND</text>
<text x="54.2" y="130.5">CC1_10</text>
<text x="73" y="130.5">VBUS</text>
<text x="54.2" y="135.8">CC2_1</text>
<text x="54.2" y="132.3">CC1_11</text>
<text x="54.2" y="137.6">CC2_14</text>
<text x="68.9" y="134.1">VCONN_12</text>
<text x="68.9" y="137.6">VCONN_13</text>
<text x="74" y="141.2">VDD</text>
<text x="54.2" y="144.7">NC1</text>
<text x="54.2" y="146.5">NC2</text>
<text x="54.2" y="153.6">GND</text>
<text x="54.2" y="155.4">ePAD</text>
<text x="74.1" y="155.4">SDA</text>
<text x="74.3" y="153.6">SCL</text>
<text x="73.9" y="157.2">INT#</text>
</g>
<g font-size="1.6" fill="#f00">
<text x="187" y="35">TYPEC_CC2</text>
<text x="187" y="33.2">TYPEC_CC1</text>
<text x="175.3" y="41.3">[2]</text>
<text x="175.3" y="39.5">[2]</text>
<text x="179" y="41.3">TYPEC0_SBU2_OUT</text>
<text x="179" y="39.5">TYPEC0_SBU1_OUT</text>
<text x="111.8" y="44.8">[2]</text>
<text x="111.8" y="46.6">[2]</text>
<text x="115.6" y="44.8">TYPEC0_OTG_DM</text>
<text x="115.6" y="46.6">TYPEC0_OTG_DP</text>
<text x="178.1" y="45.7">TYPEC0_DP_O</text>
<text x="178.1" y="43.9">TYPEC0_DM_O</text>
<text x="177.6" y="53.7">[2]</text>
<text x="181.4" y="53.7">TYPEC0_SSTX1N</text>
<text x="177.6" y="59.1">[2]</text>
<text x="177.6" y="55.5">[2]</text>
<text x="181.4" y="59.1">TYPEC0_SSRX1N</text>
<text x="181.4" y="55.5">TYPEC0_SSTX1P</text>
<text x="177.6" y="60.8">[2]</text>
<text x="177.6" y="64.4">[2]</text>
<text x="181.4" y="64.4">TYPEC0_SSTX2N</text>
<text x="181.4" y="60.8">TYPEC0_SSRX1P</text>
<text x="177.6" y="69.7">[2]</text>
<text x="177.6" y="71.5">[2]</text>
<text x="177.6" y="66.2">[2]</text>
<text x="181.4" y="66.2">TYPEC0_SSTX2P</text>
<text x="181.4" y="69.7">TYPEC0_SSRX2N</text>
<text x="181.4" y="71.5">TYPEC0_SSRX2P</text>
<text x="135.5" y="102.6">TYPEC0_SBU2_OUT</text>
<text x="135.5" y="106.1">TYPEC0_SBU1_OUT</text>
<text x="194.1" y="102.6">TYPEC0_SSTX1N</text>
<text x="194.1" y="106.1">TYPEC0_SSTX1P</text>
<text x="135.5" y="111.5">TYPEC0_DP_O</text>
<text x="194.1" y="111.5">TYPEC0_SSRX1N</text>
<text x="135.5" y="115">TYPEC0_DM_O</text>
<text x="194.1" y="115">TYPEC0_SSRX1P</text>
<text x="9.2" y="129.2">TYPEC_CC1</text>
<text x="9.2" y="134.6">TYPEC_CC2</text>
<text x="194.1" y="145.2">TYPEC0_SSTX2N</text>
<text x="194.1" y="148.8">TYPEC0_SSTX2P</text>
<text x="135.3" y="155.4">I2C6_SDA_M0</text>
<text x="135.3" y="153.6">I2C6_SCL_M0</text>
<text x="147.7" y="153.6">[2]</text>
<text x="147.9" y="155.4">[2]</text>
<text x="194.1" y="154.1">TYPEC0_SSRX2N</text>
<text x="135.5" y="157.2">GPIO0_D3/CC_INT_L</text>
<text x="153.6" y="157.2">[2]</text>
<text x="194.1" y="157.7">TYPEC0_SSRX2P</text>
</g>
<g font-size="1.6" fill="#f0f">
<text x="21.5" y="71.5">[2]</text>
<text x="25.2" y="71.5">GPIO1_D2/TYPEC5V_PWREN_H</text>
</g>
<g font-size="1.6" fill="#00f">
<text x="165.4" y="113.2">x4</text>
<text x="231.1" y="113.2">x4</text>
<text x="231.1" y="155.9">x4</text>
</g>
<g font-size="1.2">
<text x="272.6" y="196.4">https://wiki.friendlyelec.com/</text>
<text x="272.6" y="194.6">https://www.friendlyelec.com/</text>
</g>
</svg>
